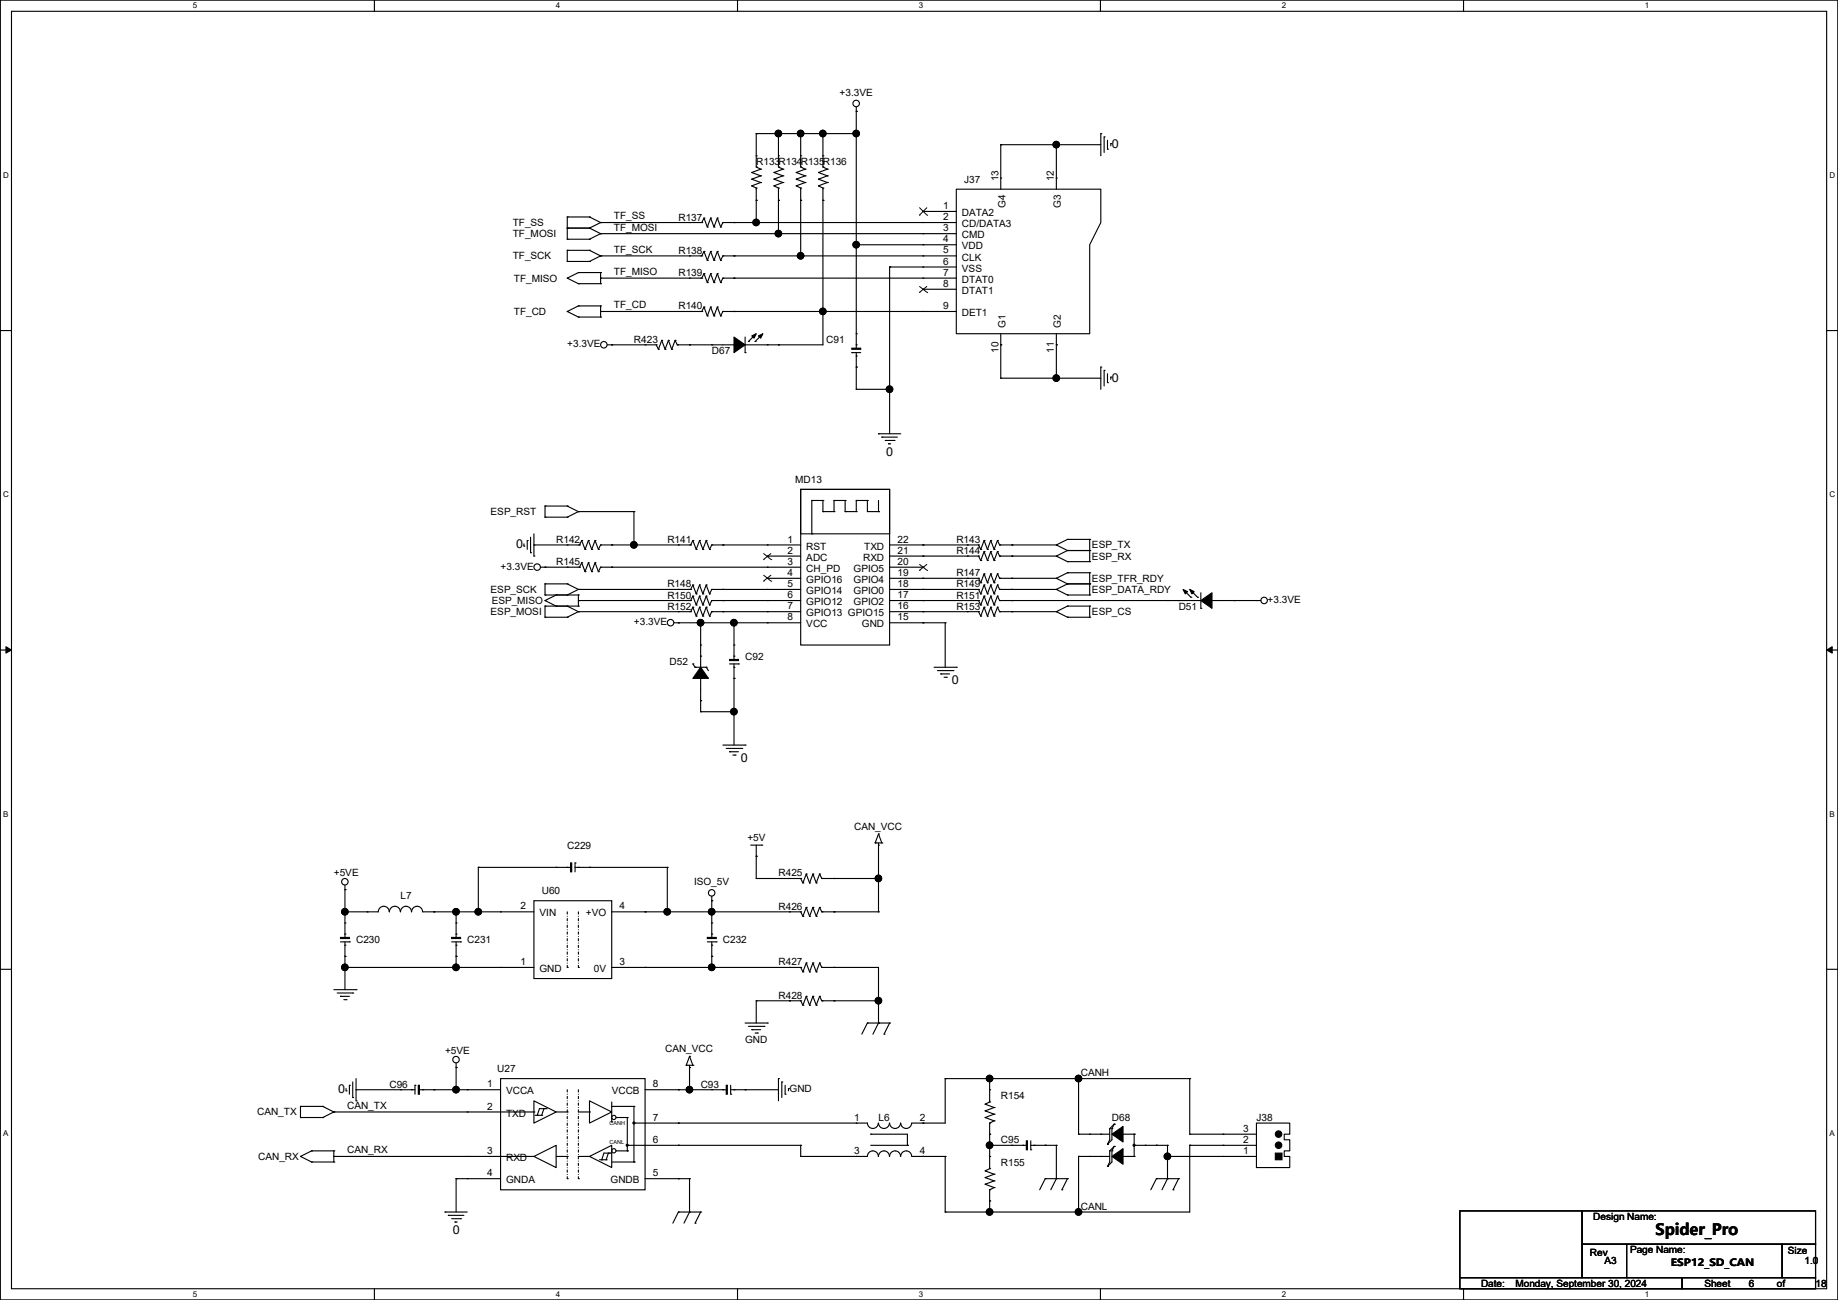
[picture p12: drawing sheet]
<svg xmlns="http://www.w3.org/2000/svg" width="420mm" height="297mm" viewBox="0 0 420 297" stroke-linecap="round" stroke-linejoin="round" font-family="sans-serif">
<path d="M.1 0h419.8v297h-419.8zM2.6 2.6h414.8v291.8h-414.8z" fill="none" stroke="#000" stroke-width=".25"/>
<g fill="#fff">
<path d="M44.1 .3h.9v2h-.9z"/>
<path d="M44.1 294.7h.9v2h-.9z"/>
</g>
<path d="M85.6 0v2.6M85.6 294.4v2.6" fill="none" stroke="#000" stroke-width=".25"/>
<g fill="#fff">
<path d="M127 .3h1v2h-1z"/>
<path d="M127 294.7h1v2h-1z"/>
</g>
<path d="M168.5 0v2.6M168.5 294.4v2.6" fill="none" stroke="#000" stroke-width=".25"/>
<g fill="#fff">
<path d="M210 .3h.9v2h-.9z"/>
<path d="M210 294.7h.9v2h-.9z"/>
</g>
<path d="M251.5 0v2.6M251.5 294.4v2.6" fill="none" stroke="#000" stroke-width=".25"/>
<g fill="#fff">
<path d="M292.9 .3h1v2h-1z"/>
<path d="M292.9 294.7h1v2h-1z"/>
</g>
<path d="M334.4 0v2.6M334.4 294.4v2.6" fill="none" stroke="#000" stroke-width=".25"/>
<g fill="#fff">
<path d="M375.9 .3h1v2h-1z"/>
<path d="M375.9 294.7h1v2h-1z"/>
<path d="M.7 39h1.3v2h-1.3z"/>
<path d="M418 39h1.3v2h-1.3z"/>
<path d="M.7 112h1.3v2h-1.3z"/>
<path d="M418 112h1.3v2h-1.3z"/>
</g>
<path d="M.1 75.5h2.5M417.4 75.5h2.5" fill="none" stroke="#000" stroke-width=".25"/>
<g fill="#fff">
<path d="M.7 185h1.2v1.9h-1.2z"/>
<path d="M418 185h1.2v1.9h-1.2z"/>
</g>
<path d="M.1 148.5h2.5M417.4 148.5h2.5" fill="none" stroke="#000" stroke-width=".25"/>
<path d="M1.4 147.7l1.2 .8-1.2 .7zM417.4 148.5l1.3-.8v1.5z" fill="#000" stroke="#000" stroke-width=".23"/>
<g fill="#fff">
<path d="M.7 257.9h1.2v2h-1.2z"/>
<path d="M418 257.9h1.2v2h-1.2z"/>
</g>
<g fill="none" stroke="#000" stroke-width=".25">
<path d="M171.8 39.4h.1M171.8 39.4l2 .8M172.8 38.1h.1M172.8 35.6h.1M172.8 30.5h.1M172.8 30.5v7.6M172.8 38.1l1 .6M172.8 30.5h22.9M173.8 38.7h.1M173.8 38.7l-2 .7M176.9 39.4h.1M176.9 39.4l2 .8"/>
<path d="M177.9 38.1h.1M177.9 35.6h.1M177.9 30.5h.1M177.9 30.5v7.6M177.9 38.1l1 .6M178.9 38.7h.1M178.9 38.7l-2 .7M181.9 39.4h.1M181.9 39.4l2.1 .8M183 38.1h.1M183 35.6h.1M183 30.5h.1"/>
<path d="M183 38.1l1 .6M183 30.5v7.6M184 38.7h.1M184 38.7l-2.1 .7M187 39.4h.1M187 39.4l2.1 .8M188 38.1h.1M188 35.6h.1M188 30.5h.1M188 38.1l1.1 .6M188 30.5v7.6M189.1 38.7h.1"/>
<path d="M189.1 38.7l-2.1 .7M195.7 25.4h.1M195.7 30.5h.1M195.7 24.4v55.1M228.7 33.1h.1M228.7 33.1v10.1M228.7 33.1h22.8M241.4 33.1h.1M241.4 33.1v10.1M251.5 30.5h.1M251.5 30.5v5.1M252.3 31.3h.1"/>
<path d="M252.3 31.3v3.5M253.1 34.1h.1M253.1 32v2.1M253.8 32.8h.1M253.8 32.8v.5M129.6 59.7h.1M129.6 57.2h.1M129.6 54.7h.1M129.6 52.1h.1M129.6 49.6h.1M129.6 57.2h5.1M129.6 59.7h5.1"/>
<path d="M129.6 49.6v5.1M129.6 57.2v2.5M129.6 52.1h5.1M129.6 54.7h5.1M129.6 49.6h5.1M134.7 57.2h.1M134.7 59.7h.1M134.7 52.1h.1M134.7 54.7h.1M134.7 49.6h.1M134.7 57.2l2.5 1.3M134.7 52.1l2.5 1.3"/>
<path d="M134.7 49.6l2.5 1.2M137.2 58.5h.1M137.2 53.4h.1M137.2 50.8h.1M137.2 58.5l-2.5 1.2M137.2 53.4l-2.5 1.3M137.2 50.8l-2.5 1.3M137.2 50.8h23.2M137.2 53.4h81.3M137.2 58.5h23.2M157.6 50.8h.1M157.6 58.5h.1"/>
<path d="M160.4 50.8h.1M160.4 58.5h.1M160.9 49.8h.1M160.9 57.4h.1M160.9 49.8l-.5 1M160.9 49.8l.7 2.1M160.9 57.4l-.5 1.1M160.9 57.4l.7 2.1M161.6 51.9h.1M161.6 59.5h.1M162.4 49.8h.1M162.4 57.4h.1"/>
<path d="M162.4 49.8l-.8 2.1M162.4 49.8l.8 2.1M162.4 57.4l-.8 2.1M162.4 57.4l.8 2.1M163.2 51.9h.1M163.2 59.5h.1M163.9 49.8h.1M163.9 57.4h.1M163.9 49.8l-.7 2.1M163.9 49.8l.8 2.1M163.9 57.4l-.7 2.1M163.9 57.4l.8 2.1"/>
<path d="M164.7 51.9h.1M164.7 59.5h.1M165.2 50.8h.1M165.2 58.5h.1M165.2 50.8l-.5 1.1M165.2 50.8h53.3M165.2 58.5h53.3M165.2 58.5l-.5 1M167.7 50.8h.1M167.7 58.5h.1M171.8 42.5h.1M171.8 40.9h.1"/>
<path d="M171.8 42.5l1 .5M171.8 40.9l2 .8M172.8 43h.1M172.8 45.8h.1M172.8 50.8h.1M172.8 43v7.8M173.8 41.7h.1M173.8 40.2h.1M173.8 41.7l-2 .8M173.8 40.2l-2 .7M176.9 42.5h.1M176.9 40.9h.1"/>
<path d="M176.9 42.5l1 .5M176.9 40.9l2 .8M177.9 43h.1M177.9 45.8h.1M177.9 53.4h.1M177.9 43v10.4M178.9 41.7h.1M178.9 40.2h.1M178.9 41.7l-2 .8M178.9 40.2l-2 .7M181.9 42.5h.1M181.9 40.9h.1"/>
<path d="M181.9 42.5l1.1 .5M181.9 40.9l2.1 .8M183 43h.1M183 45.8h.1M183 58.5h.1M183 43v15.5M184 41.7h.1M184 40.2h.1M184 41.7l-2.1 .8M184 40.2l-2.1 .7M187 42.5h.1M187 40.9h.1"/>
<path d="M187 42.5l1 .5M187 40.9l2.1 .8M188 43h.1M188 45.8h.1M188 43v35.8h-17.7M189.1 41.7h.1M189.1 40.2h.1M189.1 41.7l-2.1 .8M189.1 40.2l-2.1 .7M195.7 55.9h.1M195.7 55.9h22.8M210.9 48.3h.1"/>
<path d="M210.9 50.8h.1M210.9 53.4h.1M210.9 55.9h.1M210.9 58.5h.1M210.9 48.3h7.6M218.5 43.2h33v7.6l-2.5 5.1v20.3h-30.5zM228.7 40.7h.1M241.4 40.7h.1M129.6 63.5h.1M129.6 71.2h.1M129.6 63.5l2.6 1.3M129.6 71.2l2.6 1.2"/>
<path d="M132.2 62.3h.1M132.2 64.8h.1M132.2 69.9h.1M132.2 72.4h.1M132.2 62.3l-2.6 1.2M132.2 62.3h5M132.2 64.8h5M132.2 69.9l-2.6 1.3M132.2 69.9h5M132.2 72.4h5M137.2 62.3h.1M137.2 64.8h.1"/>
<path d="M137.2 69.9h.1M137.2 72.4h.1M137.2 63.5h.1M137.2 71.2h.1M137.2 62.3v2.5M137.2 69.9v2.5M137.2 63.5h23.2M137.2 71.2h23.2M138.8 78.8h11.1M139.8 78.8h.1M147.4 78.8h.1M149.9 78.8h.1"/>
<path d="M149.9 78.8l.6 1M150.5 79.8h.1M151.2 77.8h.1M151.2 77.8l.8 2M151.2 77.8l-.7 2M152 79.8h.1M152.7 77.8h.1M152.7 77.8l.8 2M152.7 77.8l-.7 2M153.5 79.8h.1M154.3 77.8h.1M154.3 77.8l.5 1"/>
<path d="M154.3 77.8l-.8 2M154.8 78.8h.1M154.8 78.8h12.9M157.6 63.5h.1M157.6 78.8h.1M157.6 71.2h.1M160.4 63.5h.1M160.4 71.2h.1M160.9 62.5h.1M160.9 70.1h.1M160.9 62.5l-.5 1M160.9 62.5l.7 2.1"/>
<path d="M160.9 70.1l-.5 1.1M160.9 70.1l.7 2.1M161.6 64.6h.1M161.6 72.2h.1M162.4 62.5h.1M162.4 70.1h.1M162.4 62.5l-.8 2.1M162.4 62.5l.8 2.1M162.4 70.1l-.8 2.1M162.4 70.1l.8 2.1M162.6 78.8h.1M163.2 64.6h.1"/>
<path d="M163.2 72.2h.1M163.9 62.5h.1M163.9 70.1h.1M163.9 62.5l-.7 2.1M163.9 62.5l.8 2.1M163.9 70.1l-.7 2.1M163.9 70.1l.8 2.1M164.7 64.6h.1M164.7 72.2h.1M165.2 63.5h.1M165.2 71.2h.1M165.2 63.5l-.5 1.1"/>
<path d="M165.2 63.5h53.3M165.2 71.2l-.5 1M165.2 71.2h53.3M167.7 63.5h.1M167.7 71.2h.1M167.7 78.8h.1M170.3 77v3.6M171 78h.1M172.6 78h.1M172.6 76.5l-1.6 1.5M174.1 76.5l-1.5 1.5M175.3 78.8h.1"/>
<path d="M177.9 78.8h.1M188 71.2h.1M195.7 78.8h.1M195.7 76.2h.1M203.3 61h.1M203.3 61h15.2M203.3 61v38.1M210.9 61h.1M210.9 63.5h.1M210.9 66.1h.1M210.9 71.2h.1M210.9 66.1h7.6"/>
<path d="M228.7 78.8h.1M228.7 76.2v10.2M241.4 78.8h.1M241.4 76.2v10.2M170.3 80.6h.1M194.6 80.6h.1M194.6 80.6h2.1M195.7 81.3h.1M195.7 83.9h.1M195.7 88.9h.1M195.7 80.6v8.3M195.7 88.9h7.6"/>
<path d="M200.7 99.1h.1M200.7 99.1h5.1M201.5 99.9h.1M201.5 99.9h3.6M203.3 88.9h.1M228.7 86.4h.1M228.7 86.4h22.8M241.4 86.4h.1M251.5 83.9h.1M251.5 83.9v5M252.3 84.6h.1M252.3 84.6v3.6"/>
<path d="M253.1 87.4h.1M253.1 85.4v2M253.8 86.1h.1M253.8 86.1v.6M124.5 118.2h.1M124.5 115.6h.1M124.5 115.6h5.1M124.5 118.2h5.1M124.5 115.6v2.6M129.6 115.6h.1M129.6 118.2h.1M129.6 115.6l2.6 1.3"/>
<path d="M132.2 116.9h.1M132.2 116.9l-2.6 1.3M132.2 116.9h12.7M144.9 116.9h.1M144.9 116.9v7.6M183 111.8h20.3v35.6h-20.3zM183 111.8h20.3v10.2h-20.3zM185.5 114.3h.1M185.5 114.3h2.5M185.5 114.3v7.7M188 116.9h.1M188 114.3h.1"/>
<path d="M188 114.3v2.6M188 116.9h2.6M190.6 114.3h.1M190.6 116.9h.1M190.6 114.3h2.5M190.6 114.3v2.6M193.1 116.9h.1M193.1 114.3h.1M193.1 116.9h2.6M193.1 114.3v2.6M195.7 114.3h.1M195.7 116.9h.1"/>
<path d="M195.7 114.3v2.6M195.7 114.3h2.5M198.2 114.3h.1M198.2 114.3v2.6h2.5M200.7 116.9h.1M200.7 114.3v2.6M202.3 100.6h2M203 101.4h.1M203 101.4h.5M204.3 100.6h.1M119.7 124.8h.1M119.7 124.2v.6"/>
<path d="M120.5 123.5h.1M120.5 123.5v2M121.2 126.3h.1M121.2 122.7v3.6M122 127h.1M122 124.5h.1M122 122v5M122 124.5h10.4M123.5 129.6h8.9M124.5 135.9h.1M124.5 133.4h.1M124.5 138.5h.1"/>
<path d="M124.5 137.2h.1M124.5 129.6h.1M124.5 133.4v2.5M124.5 138.5v2.5M124.5 133.4h5.1M124.5 135.9h7.7M124.5 138.5h7.7M124.5 137.2l2.6 1.3M127.1 135.9h.1M127.1 138.5h.1M127.1 135.9l-2.6 1.3M129.6 133.4h.1"/>
<path d="M129.6 135.9h.1M129.6 138.5h.1M129.6 124.5h.1M129.6 129.6h.1M129.6 133.4l2.6 1.3M129.6 138.5l2.6 1.2M132.2 134.7h.1M132.2 139.7h.1M132.2 135.9h.1M132.2 138.5h.1M132.2 137.2h.1M132.2 134.7l-2.6 1.2"/>
<path d="M132.2 139.7l-2.6 1.3M132.2 135.9v2.6M132.2 137.2h25.6M132.2 134.7h25.6M132.2 139.7h25.6M132.4 124.5h.1M132.4 129.6h.1M132.9 123.5h.1M132.9 128.6h.1M132.9 123.5l-.5 1M132.9 123.5l.8 2M132.9 128.6l-.5 1"/>
<path d="M132.9 128.6l.8 2M133.7 125.5h.1M133.7 130.6h.1M134.5 123.5h.1M134.5 128.6h.1M134.5 123.5l-.8 2M134.5 123.5l.7 2M134.5 128.6l-.8 2M134.5 128.6l.7 2M135.2 125.5h.1M135.2 130.6h.1M136 123.5h.1"/>
<path d="M136 128.6h.1M136 123.5l-.8 2M136 123.5l.7 2M136 128.6l-.8 2M136 128.6l.7 2M136.7 125.5h.1M136.7 130.6h.1M137.2 124.5h.1M137.2 129.6h.1M137.2 129.6h45.8M137.2 124.5h20.6M137.2 124.5l-.5 1"/>
<path d="M137.2 129.6l-.5 1M139.8 124.5h.1M139.8 129.6h.1M144.9 124.5h.1M155 139.7h.1M155 134.7h.1M155 124.5h.1M155 137.2h.1M157.8 139.7h.1M157.8 134.7h.1M157.8 124.5h.1M157.8 137.2h.1"/>
<path d="M158.3 138.7h.1M158.3 133.6h.1M158.3 123.5h.1M158.3 136.2h.1M158.3 138.7l-.5 1M158.3 138.7l.8 2.1M158.3 133.6l-.5 1.1M158.3 133.6l.8 2.1M158.3 123.5l-.5 1M158.3 123.5l.8 2M158.3 136.2l-.5 1M158.3 136.2l.8 2"/>
<path d="M159.1 135.7h.1M159.1 125.5h.1M159.1 138.2h.1M159.9 138.7h.1M159.9 133.6h.1M159.9 123.5h.1M159.9 136.2h.1M159.9 138.7l-.8 2.1M159.9 138.7l.7 2.1M159.9 133.6l-.8 2.1M159.9 133.6l.7 2.1M159.9 123.5l-.8 2"/>
<path d="M159.9 123.5l.7 2M159.9 136.2l-.8 2M159.9 136.2l.7 2M160.6 135.7h.1M160.6 125.5h.1M160.6 138.2h.1M161.4 138.7h.1M161.4 133.6h.1M161.4 123.5h.1M161.4 136.2h.1M161.4 138.7l-.8 2.1M161.4 138.7l.7 2.1"/>
<path d="M161.4 133.6l-.8 2.1M161.4 133.6l.7 2.1M161.4 123.5l-.8 2M161.4 123.5l.7 2M161.4 136.2l-.8 2M161.4 136.2l.7 2M162.1 135.7h.1M162.1 125.5h.1M162.1 138.2h.1M162.6 139.7h.1M162.6 134.7h.1M162.6 124.5h.1"/>
<path d="M162.6 137.2h.1M162.6 137.2h20.4M162.6 134.7h20.4M162.6 124.5h20.4M162.6 139.7l-.5 1.1M162.6 139.7h20.4M162.6 134.7l-.5 1M162.6 124.5l-.5 1M162.6 137.2l-.5 1M165.2 139.7h.1M165.2 134.7h.1M165.2 124.5h.1"/>
<path d="M165.2 137.2h.1M175.3 124.5h.1M175.3 127h.1M175.3 129.6h.1M175.3 132.1h.1M175.3 134.7h.1M175.3 137.2h.1M175.3 139.7h.1M175.3 127h7.7M175.3 132.1h7.7M185.5 122h.1M203.3 129.6h7.6"/>
<path d="M203.3 137.2h20.3M203.3 134.7h20.3M203.3 127h20.3M203.3 124.5h20.3M203.3 139.7h20.3M203.3 132.1h20.3M210.9 139.7h.1M210.9 137.2h.1M210.9 134.7h.1M210.9 132.1h.1M210.9 129.6h.1M210.9 127h.1"/>
<path d="M210.9 124.5h.1M221.1 134.7h.1M221.1 127h.1M221.1 124.5h.1M221.1 132.1h.1M221.1 137.2h.1M221.1 139.7h.1M223.6 134.7h.1M223.6 127h.1M223.6 124.5h.1M223.6 132.1h.1M223.6 137.2h.1"/>
<path d="M223.6 139.7h.1M223.6 134.7l.5 1M223.6 127l.5 1.1M223.6 124.5l.5 1M223.6 132.1l.5 1M223.6 137.2l.5 1M223.6 139.7l.5 1.1M224.1 135.7h.1M224.1 128.1h.1M224.1 125.5h.1M224.1 133.1h.1M224.1 138.2h.1"/>
<path d="M224.9 133.6h.1M224.9 126h.1M224.9 123.5h.1M224.9 131.1h.1M224.9 136.2h.1M224.9 138.7h.1M224.9 133.6l.7 2.1M224.9 133.6l-.8 2.1M224.9 126l.7 2.1M224.9 126l-.8 2.1M224.9 123.5l.7 2M224.9 123.5l-.8 2"/>
<path d="M224.9 131.1l.7 2M224.9 131.1l-.8 2M224.9 136.2l.7 2M224.9 136.2l-.8 2M224.9 138.7l.7 2.1M224.9 138.7l-.8 2.1M225.6 135.7h.1M225.6 128.1h.1M225.6 125.5h.1M225.6 133.1h.1M225.6 138.2h.1M226.4 133.6h.1"/>
<path d="M226.4 126h.1M226.4 123.5h.1M226.4 131.1h.1M226.4 136.2h.1M226.4 138.7h.1M226.4 133.6l.8 2.1M226.4 133.6l-.8 2.1M226.4 126l.8 2.1M226.4 126l-.8 2.1M226.4 123.5l.8 2M226.4 123.5l-.8 2M226.4 131.1l.8 2"/>
<path d="M226.4 131.1l-.8 2M226.4 136.2l.8 2M226.4 136.2l-.8 2M226.4 138.7l.8 2.1M226.4 138.7l-.8 2.1M227.2 135.7h.1M227.2 128.1h.1M227.2 125.5h.1M227.2 133.1h.1M227.2 138.2h.1M227.9 133.6h.1M227.9 126h.1"/>
<path d="M227.9 123.5h.1M227.9 131.1h.1M227.9 136.2h.1M227.9 138.7h.1M227.9 133.6l.5 1.1M227.9 133.6l-.7 2.1M227.9 126l.5 1M227.9 126l-.7 2.1M227.9 123.5l.5 1M227.9 123.5l-.7 2M227.9 131.1l.5 1M227.9 131.1l-.7 2"/>
<path d="M227.9 136.2l.5 1M227.9 136.2l-.7 2M227.9 138.7l.5 1M227.9 138.7l-.7 2.1M228.4 134.7h.1M228.4 127h.1M228.4 124.5h.1M228.4 132.1h.1M228.4 137.2h.1M228.4 139.7h.1M228.4 137.2h46M228.4 134.7h13"/>
<path d="M228.4 127h13M228.4 124.5h13M228.4 139.7h13M228.4 132.1h13M231.2 134.7h.1M231.2 127h.1M231.2 124.5h.1M231.2 132.1h.1M231.2 137.2h.1M231.2 139.7h.1M241.4 124.5h.1M241.4 127h.1"/>
<path d="M241.4 132.1h.1M241.4 134.7h.1M241.4 139.7h.1M241.4 124.5l2.5 1.3M241.4 127l2.5 1.3M241.4 132.1l2.5 1.3M241.4 134.7l2.5 1.2M241.4 139.7l2.5 1.3M243.9 123.2h.1M243.9 125.8h.1M243.9 128.3h.1M243.9 130.9h.1"/>
<path d="M243.9 133.4h.1M243.9 135.9h.1M243.9 138.5h.1M243.9 133.4h5.1M243.9 135.9h5.1M243.9 138.5h5.1M243.9 123.2l-2.5 1.3M243.9 123.2h5.1M243.9 125.8h5.1M243.9 125.8l-2.5 1.2M243.9 128.3h5.1M243.9 130.9l-2.5 1.2"/>
<path d="M243.9 130.9h5.1M243.9 133.4l-2.5 1.3M243.9 138.5l-2.5 1.2M249 123.2h.1M249 125.8h.1M249 128.3h.1M249 130.9h.1M249 133.4h.1M249 135.9h.1M249 138.5h.1M249 123.2v5.1M249 130.9v5"/>
<path d="M249 138.5v2.5M266.8 137.2h.1M269.3 137.2h.1M270.6 134.9l1.5 1.5M272.1 136.4h.1M272.1 134.9l1.5 1.5M273.6 136.4h.1M274.4 139h.1M274.4 135.4v3.6M276.9 137.2h.1M276.9 137.2h11.2M282 137.2h.1"/>
<path d="M287.1 137.2h.1M124.5 141h.1M124.5 141h5.1M129.6 141h.1M154 142.3h29M155 142.3h.1M158.3 151.7h.1M158.3 151.7l.5 .7M158.8 152.4h.1M158.8 152.4h2.6M159.1 140.8h.1M160.1 155h.1"/>
<path d="M160.1 149.9h.1M160.1 147.4h.1M160.1 142.3h.1M160.1 142.3v10.1M160.1 155v7.6M160.6 140.8h.1M161.4 152.4h.1M161.4 152.4l.5 .8M162.1 140.8h.1M166.7 151.7h2M167.7 152.4h.1M167.7 149.9h.1"/>
<path d="M167.7 147.4h.1M167.7 155h.1M167.7 142.3h.1M167.7 142.3v8.4M167.7 151.7v18.5M168.7 151.7h.1M175.3 142.3h.1M203.3 142.3h12.7M210.9 142.3h.1M213.4 152.4h5.1M214.2 153.2h3.6M215 154h.1"/>
<path d="M215 154h2M215.7 154.7h.5M216 142.3h.1M216 142.3v10.1M216.2 154.7h.1M217.8 153.2h.1M218.5 152.4h.1M224.1 140.8h.1M225.6 140.8h.1M227.2 140.8h.1M243.9 141h.1M243.9 141h5.1"/>
<path d="M249 141h.1M160.1 160.1h.1M160.1 162.6h.1M160.1 162.6h7.6M165.2 170.2h5.1M165.9 171h3.6M166.7 171.7h.1M166.7 171.7h2M167.5 172.5h.5M167.7 162.6h.1M168 172.5h.1M169.5 171h.1"/>
<path d="M170.3 170.2h.1M109.3 198.2h.1M109.3 198.2h21.1M109.3 198.2v10.1M127.1 198.2h.1M129.6 198.2h.1M131.4 197.1h.1M131.4 198.2h21.1M131.4 197.1v2.1M132.2 198.2h.1M134.7 198.2h.1M152.5 198.2h.1"/>
<path d="M152.5 198.2v10.1M171.5 193.1h2.6M172.8 195.6h.1M172.8 193.1v7.6M174.1 193.1h.1M184.2 199.7h.1M184.2 199.7l.8 2M184.2 199.7l-.7 2M185.8 199.7h.1M185.8 199.7l.7 2M185.8 199.7l-.8 2M187.3 199.7h.1"/>
<path d="M187.3 199.7l.5 1M187.3 199.7l-.8 2M200 192.6h.1M200 192.6h1.5M200.7 193.1h.1M200.7 190.5h.1M200.7 192.6v15.7M200.7 190.5l-.7 2.1M200.7 190.5l.8 2.1M201.5 192.6h.1M77.8 215.2h2M78.8 203.2h.1"/>
<path d="M78.8 208.3h7.6a1.25 1.25 0 0 1 1.3-1.2 1.25 1.25 0 0 1 1.2 1.2M78.8 215.9h.1M78.8 213.4h.1M78.8 210.9h.1M78.8 218.5h.1M78.8 208.3h.1M78.8 202.2v12M78.8 215.2v10.9M79.8 215.2h.1M83.9 208.3h.1M89 208.3a1.25 1.25 0 0 1 1.2-1.2 1.25 1.25 0 0 1 1.3 1.2M91.5 208.3a1.25 1.25 0 0 1 1.3-1.2 1.25 1.25 0 0 1 1.2 1.2"/>
<path d="M94.1 208.3a1.25 1.25 0 0 1 1.2-1.2 1.25 1.25 0 0 1 1.3 1.2M96.6 208.3h25.4M99.1 208.3h.1M103.2 215.2h2M104.2 215.9h.1M104.2 213.4h.1M104.2 210.9h.1M104.2 218.5h.1M104.2 208.3h.1M104.2 208.3v5.9M104.2 215.2v5.8M105.2 215.2h.1"/>
<path d="M109.3 208.3h.1M114.4 208.3h.1M122 205.8h17.8v17.8h-17.8zM139.8 208.3h43.2M147.4 208.3h.1M152.5 208.3h.1M161.6 215.2h2.1M162.6 205.8h.1M162.6 215.9h.1M162.6 213.4h.1M162.6 210.9h.1M162.6 218.5h.1"/>
<path d="M162.6 208.3h.1M162.6 204.8v9.4M162.6 215.2v5.8M163.7 215.2h.1M172.8 200.7h.1M172.8 200.7h10.2M180.4 208.3h.1M180.4 200.7h.1M183 208.3h.1M183 200.7h.1M183 208.3l.5 1M183 200.7l.5 1"/>
<path d="M183.5 209.3h.1M183.5 201.7h.1M184.2 207.3h.1M184.2 207.3l.8 2M184.2 207.3l-.7 2M185 209.3h.1M185 201.7h.1M185.8 207.3h.1M185.8 207.3l.7 2M185.8 207.3l-.8 2M186.5 209.3h.1M186.5 201.7h.1"/>
<path d="M187.3 207.3h.1M187.3 207.3l.5 1M187.3 207.3l-.8 2M187.8 208.3h.1M187.8 200.7h.1M187.8 208.3h12.9M187.8 200.7h12.9M190.6 208.3h.1M190.6 200.7h.1M200.7 200.7h.1M200.7 208.3h.1M.1 221.4h2.5"/>
<path d="M76.3 226.1h5.1M77 226.9h3.6M77.8 227.6h.1M77.8 227.6h2M78.6 228.4h.5M78.8 221h.1M78.8 221h43.2M79.1 228.4h.1M80.6 226.9h.1M81.4 226.1h.1M104.2 221h.1M114.4 221h.1"/>
<path d="M139.8 221h43.2M147.4 221h.1M162.6 221h.1M170.3 233.7h5M171 234.5h3.6M171.8 235.2h.1M171.8 235.2h2M172.6 236h.5M172.8 228.6h.1M172.8 228.6v5.1M172.8 228.6h10.2M173.1 236h.1"/>
<path d="M174.6 234.5h.1M175.3 233.7h.1M180.4 228.6h.1M180.4 221h.1M183 228.6h.1M183 221h.1M183 228.6l.5 1.1M183 221l.5 1M183.5 229.7h.1M183.5 222h.1M184.2 227.6h.1M184.2 220h.1"/>
<path d="M184.2 227.6l.8 2.1M184.2 227.6l-.7 2.1M184.2 220l.8 2M184.2 220l-.7 2M185 229.7h.1M185 222h.1M185.8 227.6h.1M185.8 220h.1M185.8 227.6l.7 2.1M185.8 227.6l-.8 2.1M185.8 220l.7 2M185.8 220l-.8 2"/>
<path d="M186.5 229.7h.1M186.5 222h.1M187.3 227.6h.1M187.3 220h.1M187.3 227.6l.5 1M187.3 227.6l-.8 2.1M187.3 220l.5 1M187.3 220l-.8 2M187.8 228.6h.1M187.8 221h.1M187.8 221h12.9v12.7M187.8 228.6h12.9"/>
<path d="M190.6 228.6h.1M190.6 221h.1M198.2 233.7h.1M198.2 233.7h5.1M198.2 233.7l-1.3 2.6M200.7 233.7h.1M200.7 228.6h.1M200.7 233.7l-1.2 2.6M202 236.3h.1M203.3 233.7h.1M203.3 233.7l-1.3 2.6M417.4 221.4h2.5"/>
<path d="M68.7 255.3h.1M68.7 252.8h.1M68.7 252.8h5M68.7 255.3h5M68.7 252.8v2.5M73.7 252.8h.1M73.7 255.3h.1M73.7 252.8l2.6 1.2M76.3 254h.1M76.3 254l-2.6 1.3M76.3 254h45.7M79.1 249.2h.1"/>
<path d="M79.1 248.7v.5M79.8 247.9h.1M79.8 247.9v2.1M80.6 250.7h.1M80.6 247.2v3.5M81.4 251.5h.1M81.4 249h.1M81.4 246.4v5.1M81.4 249h13.4M91.5 249h.1M94.1 249h.1M94.8 247.9h.1"/>
<path d="M94.8 247.9v2.1M95.8 249h18.6M96.6 249h.1M99.1 249h.1M104.2 243.9h.1M104.2 249h.1M104.2 242.9v6.1M106.8 249h.1M106.8 254h.1M114.4 246.4h33v25.4h-33zM122 251.5l5.1 2.5-5.1 2.6zM122 254h.1"/>
<path d="M122.3 254.8h1.5M122.8 254.8h.1M123.8 254.8h.1M124.3 253.3h.1M124.3 253.3l-.5 1.5M124.8 253.3h.1M124.8 253.3h-1.5l-.5 1.5M127.1 254h2.5M129.6 254h.1M132.2 254h2.5M134.7 251.5l5.1 2.5-5.1 2.6zM134.7 254h.1"/>
<path d="M139.8 256.3h.1M139.8 252.8h5.1M139.8 251.8v4.5M140.8 255.3h2.5M143.3 255.3h.1M143.3 255.3v7.6M144.9 256.6h53.3a1.25 1.25 0 0 0 1.3 1.2 1.25 1.25 0 0 0 1.2-1.2M144.9 252.8h.1M144.9 256.6h.1M144.9 252.8v12.7M147.4 249h18.5M155 256.6h.1"/>
<path d="M155 249h.1M156.8 243.4h.1M156.8 243.4h1.5M157.6 243.9h.1M157.6 241.3h.1M157.6 249h.1M157.6 243.4v5.6M157.6 241.3l-.8 2.1M157.6 241.3l.7 2.1M158.3 243.4h.1M162.6 249h.1M165.2 249h.1"/>
<path d="M167 250h.1M167 249h10.9M167 247.9v2.1M167.7 249h.1M170.3 249h.1M177.9 246.4h.1M177.9 246.4v5.1M178.6 247.2h.1M178.6 247.2v3.5M179.4 250h.1M179.4 247.9v2.1M180.2 248.7h.1"/>
<path d="M180.2 248.7v.5M195.7 256.6h.1M199 259.1h.1M199 259.1h8.3v2.6M200.7 256.6a1.27 1.27 0 0 0 1.3 1.2 1.27 1.27 0 0 0 1.3-1.2 1.25 1.25 0 0 0 1.2 1.2 1.25 1.25 0 0 0 1.3-1.2M210.9 256.6h.1M216 246.4v10.2h-7.7a1.25 1.25 0 0 1-1.2 1.2 1.25 1.25 0 0 1-1.3-1.2M216 246.4h.1M216 246.4h55.9M225.1 252.3h.1M225.1 253.8h.1M225.1 255.3h.1"/>
<path d="M225.1 252.3l2.1 .7M225.1 253.8l2.1 .8M225.1 255.3l2.1 .8M226.1 256.6h.1M226.1 251.8h.1M226.1 259.1h.1M226.1 249h.1M226.1 246.4h.1M226.1 246.4v5.4M226.1 256.6v10.4M226.1 251.8l-1 .5M227.2 253h.1"/>
<path d="M227.2 254.6h.1M227.2 256.1h.1M227.2 253l-2.1 .8M227.2 254.6l-2.1 .7M227.2 256.1l-1.1 .5M246.5 259.1h.1M246.5 246.4h.1M246.5 259.1h7.1M246.5 246.4v12.7M249 259.1h.1M251.5 259.1h.1M253.6 257.9h.1"/>
<path d="M253.6 257.9v2.5l-.5 1M254.1 257.9h.1M254.1 257.9v2.5l-1 1M254.6 256.8h.1M254.6 256.8l-1 1.1M254.6 256.8l-.5 1.1M256.6 259.1h2.6M259.2 259.1h.1M259.2 259.1v5.1M271.9 259.1h.1M271.9 246.4h.1M271.9 259.1h15.2"/>
<path d="M271.9 246.4v12.7M279.5 259.1h.1M287.1 256.6h7.6v2.5h-1.2v1.3h1.2v2.5h-1.2v1.3h1.2v2.5h-7.6zM68.7 264.2h.1M68.7 264.2l2.5 1.3M71.2 262.9h.1M71.2 265.5h.1M71.2 262.9l-2.5 1.3M71.2 262.9h5.1M71.2 265.5h5.1M76.3 262.9h.1M76.3 265.5h.1"/>
<path d="M76.3 264.2h.1M76.3 262.9v2.6M76.3 264.2h45.7M101.7 276.9h.1M101.7 276.9h5.1M102.4 277.7h.1M102.4 277.7h3.6M103.2 278.4h2M104 279.2h.1M104 279.2h.5M104.2 269.3h.1M104.2 269.3v7.6"/>
<path d="M104.2 269.3h10.2M105.2 278.4h.1M106.8 264.2h.1M106.8 269.3h.1M114.4 264.2h.1M122 264.2l5.1-2.5v5zM127.1 264.2h2.5M129.6 264.2h.1M132.2 264.2h2.5M134.7 264.2l5.1-2.5v5zM134.7 264.2h.1M137 265h1.5"/>
<path d="M137.5 265h.1M138.5 265h.1M139 263.4h.1M139 263.4l-.5 1.6M139.5 263.4h.1M139.5 263.4h-1.5l-.5 1.6M139.8 265.5h5.1M140.8 262.9h2.5M143.3 262.9h.1M143.3 261.7h.1M143.3 261.7h39.7M144.9 265.5h.1"/>
<path d="M147.4 269.3h10.2M155 276.9h.1M155 269.3h.1M155 261.7h.1M155 276.9h5.1M155 276.9l-1.2 2.5M157.6 276.9h.1M157.6 269.3h.1M157.6 269.3v7.6M157.6 276.9l-1.3 2.5M158.8 279.4h.1M160.1 276.9h.1"/>
<path d="M160.1 276.9l-1.3 2.5M183 264.2h15.2a1.25 1.25 0 0 1 1.3-1.3 1.25 1.25 0 0 1 1.2 1.3M183 261.7h.1M183 264.2h.1M183 261.7v2.5M195.7 264.2h.1M199 261.7h8.3M200.7 264.2a1.25 1.25 0 0 1 1.3-1.3 1.25 1.25 0 0 1 1.2 1.3 1.27 1.27 0 0 1 1.3-1.3 1.27 1.27 0 0 1 1.3 1.3M205.8 264.2a1.25 1.25 0 0 1 1.3-1.3 1.25 1.25 0 0 1 1.2 1.3h7.7M207.3 261.7h.1M210.9 264.2h.1M216 276.9h.1"/>
<path d="M216 264.2h.1M216 264.2v12.7M225.1 267.5h.1M225.1 269h.1M225.1 270.6h.1M225.1 267.5l2.1 .8M225.1 269l2.1 .8M225.1 270.6l2.1 .7M226.1 271.8h.1M226.1 267h.1M226.1 274.4h.1M226.1 264.2h.1"/>
<path d="M226.1 276.9h.1M226.1 261.7h.1M226.1 261.7h8.4M226.1 267l-1 .5M226.1 271.8v5.1M227.2 268.3h.1M227.2 269.8h.1M227.2 271.3h.1M227.2 268.3l-2.1 .7M227.2 269.8l-2.1 .8M227.2 271.3l-1.1 .5M231.2 261.7h.1"/>
<path d="M233.8 261.7h.1M235.5 262.7h.1M235.5 261.7h5.9M235.5 260.6v2.1M236.3 261.7h.1M238.8 269.3h.1M238.8 261.7h.1M238.8 269.3h5.1M238.8 269.3l-1.2 2.5M241.4 269.3h.1M241.4 261.7h.1M241.4 269.3l-1.3 2.5"/>
<path d="M241.4 261.7v7.6M242.7 271.8h.1M243.9 269.3h.1M243.9 269.3l-1.2 2.5M246.5 264.2h.1M246.5 276.9h.1M246.5 264.2h7.1M246.5 264.2v12.7M249 264.2h.1M251.5 264.2h.1M253.1 266.5h.1M253.1 261.4h.1"/>
<path d="M253.6 262.9h.1M253.6 262.9v2.6l-.5 1M254.1 262.9h.1M254.1 262.9v2.6l-1 1M254.6 261.9h.1M254.6 261.9l-.5 1M254.6 261.9l-1 1M256.6 264.2h2.6M259.2 264.2h.1M259.2 261.7h7.6M261.7 261.7h.1M264.2 269.3h.1"/>
<path d="M264.2 261.7h.1M264.2 269.3l-1.2 2.5M264.2 269.3h5.1M266.8 269.3h.1M266.8 261.7h.1M266.8 264.2h.1M266.8 269.3l-1.3 2.5M266.8 264.2h20.3M266.8 261.7v7.6M268.1 271.8h.1M269.3 269.3h.1M269.3 269.3l-1.2 2.5"/>
<path d="M271.9 261.7h.1M271.9 261.7v15.2h-55.9M271.9 261.7h15.2M279.5 264.2h.1M279.5 261.7h.1M333.6 276.6h27.9v15.3h-27.9zM361.5 276.6h53.4v7.7h-53.4zM333.6 291.9h50.8v2.5h-50.8zM361.5 284.3h10.2v7.6h-10.2zM371.7 284.3h35.5v7.6h-35.5zM384.4 291.9h30.5v2.5h-30.5zM407.2 284.3h7.7v7.6h-7.7z"/>
<circle cx="195.6" cy="23.6" r=".74"/>
<circle cx="138" cy="78.8" r=".74"/>
<circle cx="122.7" cy="129.6" r=".74"/>
<circle cx="288.9" cy="137.2" r=".74"/>
<circle cx="153.2" cy="142.3" r=".74"/>
<circle cx="78.8" cy="201.4" r=".74"/>
<circle cx="162.6" cy="204" r=".74"/>
<circle cx="104.2" cy="242.1" r=".74"/>
<circle cx="140.3" cy="255.3" r=".49"/>
<circle cx="140.3" cy="262.9" r=".49"/>
</g>
<g fill="#000" stroke="#000" stroke-width=".25">
<path d="M167.7 77l2.6 1.8-2.6 1.8z" fill-rule="evenodd"/>
<path d="M171.8 76.8l1-.6-.5 1.1z" fill-rule="evenodd"/>
<path d="M173.3 76.8l1-.6-.5 1.1z" fill-rule="evenodd"/>
<path d="M194.6 79.5h2.1v.3h-2.1z" fill-rule="evenodd"/>
<path d="M270.3 134.7l1.1 .5-.6 .5z" fill-rule="evenodd"/>
<path d="M271.9 134.7l1 .5-.5 .5z" fill-rule="evenodd"/>
<path d="M274.4 137.2l2.5-1.8v3.6z" fill-rule="evenodd"/>
<path d="M160.1 152.4l1.8 2.6h-3.6z" fill-rule="evenodd"/>
<path d="M166.7 150.7h2v.2h-2z" fill-rule="evenodd"/>
<path d="M130.4 197.1h.2v2.1h-.2z" fill-rule="evenodd"/>
<path d="M77.8 214.2h2v.2h-2z" fill-rule="evenodd"/>
<path d="M103.2 214.2h2v.2h-2z" fill-rule="evenodd"/>
<path d="M161.6 214.2h2.1v.2h-2.1z" fill-rule="evenodd"/>
<path d="M95.6 247.9h.2v2.1h-.2z" fill-rule="evenodd"/>
<path d="M165.9 247.9h.3v2.1h-.3z" fill-rule="evenodd"/>
<path d="M254.1 259.1l2.5-1.8v3.6z" fill-rule="evenodd"/>
<path d="M234.5 260.6h.3v2.1h-.3z" fill-rule="evenodd"/>
<path d="M254.1 264.2l2.5-1.8v3.6z" fill-rule="evenodd"/>
<path d="M291.4 263.4h1.5v1.6h-1.5z" fill-rule="evenodd"/>
<circle cx="177.9" cy="30.5" r=".74"/>
<circle cx="182.9" cy="30.5" r=".74"/>
<circle cx="188" cy="30.5" r=".74"/>
<circle cx="195.6" cy="30.5" r=".74"/>
<circle cx="241.4" cy="33" r=".74"/>
<circle cx="172.8" cy="50.8" r=".74"/>
<circle cx="177.9" cy="53.4" r=".74"/>
<circle cx="182.9" cy="58.4" r=".74"/>
<circle cx="195.6" cy="55.9" r=".74"/>
<circle cx="188" cy="71.1" r=".74"/>
<circle cx="203.3" cy="88.9" r=".74"/>
<circle cx="241.4" cy="86.4" r=".74"/>
<circle cx="144.8" cy="124.5" r=".74"/>
<circle cx="160.1" cy="142.3" r=".74"/>
<circle cx="167.7" cy="142.3" r=".74"/>
<circle cx="167.7" cy="162.6" r=".74"/>
<circle cx="78.8" cy="208.3" r=".74"/>
<circle cx="104.2" cy="208.3" r=".74"/>
<circle cx="109.3" cy="208.3" r=".74"/>
<circle cx="152.5" cy="208.3" r=".74"/>
<circle cx="162.6" cy="208.3" r=".74"/>
<circle cx="200.7" cy="200.7" r=".74"/>
<circle cx="78.8" cy="221" r=".74"/>
<circle cx="104.2" cy="221" r=".74"/>
<circle cx="162.6" cy="221" r=".74"/>
<circle cx="200.7" cy="228.6" r=".74"/>
<circle cx="104.2" cy="248.9" r=".74"/>
<circle cx="144.8" cy="256.6" r=".23"/>
<circle cx="157.5" cy="248.9" r=".74"/>
<circle cx="226.1" cy="246.4" r=".74"/>
<circle cx="246.4" cy="246.4" r=".74"/>
<circle cx="292.2" cy="259.1" r=".74"/>
<circle cx="143.3" cy="261.6" r=".23"/>
<circle cx="226.1" cy="261.6" r=".74"/>
<circle cx="226.1" cy="276.9" r=".74"/>
<circle cx="246.4" cy="276.9" r=".74"/>
<circle cx="259.1" cy="261.6" r=".23"/>
<circle cx="266.8" cy="264.2" r=".74"/>
<circle cx="292.2" cy="261.6" r=".74"/>
</g>
<path d="M129.6 208.3v12.7M132.2 208.3v12.7M129.6 221h.1M132.2 221h.1M129.6 249v20.3M132.2 249v20.3M129.6 269.3h.1M132.2 269.3h.1" fill="none" stroke="#000" stroke-width=".25" stroke-dasharray=".5 .5 0 .5"/>
<g fill="none" stroke="#000" stroke-width=".23">
<path d="M210.1 49.2h.1M210.1 47.4l1.7 1.8M211.8 49.2h.1M211.8 47.4l-1.7 1.8M210.1 66.8h.1M210.1 65.4l1.7 1.4M211.8 66.8h.1M211.8 65.4l-1.7 1.4M174.4 127.8h.1M174.4 132.8h.1M174.4 126.4l1.8 1.4M174.4 131.4l1.8 1.4"/>
<path d="M176.2 127.8h.1M176.2 132.8h.1M176.2 126.4l-1.8 1.4M176.2 131.4l-1.8 1.4M210.1 130.3h.1M210.1 128.9l1.7 1.4M211.8 130.3h.1M211.8 128.9l-1.7 1.4"/>
</g>
<text font-size="3.6" x="378.3" y="282.2">Spider_Pro</text>
<g font-size="2.8">
<text x="254.1" y="33.8">0</text>
<text x="254.1" y="87.2">0</text>
<text x="202.5" y="104.2">0</text>
<text x="117.9" y="125.3">0</text>
<text x="217.5" y="156.3">0</text>
<text x="169.3" y="174">0</text>
<text x="77.3" y="249.7">0</text>
<text x="103.5" y="282">0</text>
</g>
<g font-size="2.3">
<text x="191.9" y="21.9">+3.3VE</text>
<text x="172.8" y="37.7">R133</text>
<text x="177.9" y="37.7">R134</text>
<text x="183" y="37.7">R135</text>
<text x="188.1" y="37.7">R136</text>
<text x="220.3" y="41.7">J37</text>
<text x="228.1" y="41.4" transform="rotate(-90 228.1 41.4)">13</text>
<text x="240.8" y="41.4" transform="rotate(-90 240.8 41.4)">12</text>
<text x="215.5" y="47.8">1</text>
<text x="229.7" y="47.5" transform="rotate(-90 229.7 47.5)">G4</text>
<text x="242.4" y="47.5" transform="rotate(-90 242.4 47.5)">G3</text>
<text x="117.2" y="51.6">TF_SS</text>
<text x="140.3" y="52.7">TF_MOSI</text>
<text x="140.3" y="50.1">TF_SS</text>
<text x="155" y="50.4">R137</text>
<text x="215.5" y="50.3">2</text>
<text x="215.5" y="52.8">3</text>
<text x="219.8" y="49.4">DATA2</text>
<text x="219.8" y="51.9">CD/DATA3</text>
<text x="117.2" y="59.3">TF_SCK</text>
<text x="117.2" y="54.2">TF_MOSI</text>
<text x="140.3" y="57.7">TF_SCK</text>
<text x="155" y="58">R138</text>
<text x="215.5" y="55.4">4</text>
<text x="215.5" y="57.9">5</text>
<text x="219.8" y="54.4">CMD</text>
<text x="219.8" y="57">VDD</text>
<text x="219.8" y="59.5">CLK</text>
<text x="117.4" y="64.3">TF_MISO</text>
<text x="140.3" y="62.8">TF_MISO</text>
<text x="155" y="63.1">R139</text>
<text x="215.5" y="60.5">6</text>
<text x="215.5" y="63">7</text>
<text x="215.5" y="65.5">8</text>
<text x="219.8" y="62.1">VSS</text>
<text x="219.8" y="64.6">DTAT0</text>
<text x="117.4" y="72">TF_CD</text>
<text x="140.3" y="70.4">TF_CD</text>
<text x="155" y="70.7">R140</text>
<text x="215.5" y="70.6">9</text>
<text x="219.8" y="67.1">DTAT1</text>
<text x="219.8" y="72.2">DET1</text>
<text x="229.7" y="75" transform="rotate(-90 229.7 75)">G1</text>
<text x="242.4" y="75" transform="rotate(-90 242.4 75)">G2</text>
<text x="129.6" y="79.3">+3.3VE</text>
<text x="144.9" y="78.3">R423</text>
<text x="162.7" y="80.9">D67</text>
<text x="188.8" y="78.3">C91</text>
<text x="228.1" y="80.5" transform="rotate(-90 228.1 80.5)">10</text>
<text x="240.8" y="80.5" transform="rotate(-90 240.8 80.5)">11</text>
<text x="181.7" y="110.3">MD13</text>
<text x="112.1" y="117.7">ESP_RST</text>
<text x="127.1" y="124">R142</text>
<text x="152.5" y="124">R141</text>
<text x="179.9" y="124">1</text>
<text x="184.2" y="125.6">RST</text>
<text x="197.5" y="125.6">TXD</text>
<text x="205.1" y="124">22</text>
<text x="218.5" y="124">R143</text>
<text x="249.5" y="125.3">ESP_TX</text>
<text x="114.4" y="130.1">+3.3VE</text>
<text x="127.1" y="129.1">R145</text>
<text x="179.9" y="126.5">2</text>
<text x="179.9" y="129">3</text>
<text x="179.9" y="131.6">4</text>
<text x="184.2" y="128.1">ADC</text>
<text x="184.2" y="130.6">CH_PD</text>
<text x="195" y="130.6">GPIO5</text>
<text x="197.2" y="128.1">RXD</text>
<text x="205.1" y="131.6">19</text>
<text x="205.1" y="129">20</text>
<text x="205.1" y="126.5">21</text>
<text x="218.5" y="126.6">R144</text>
<text x="218.5" y="131.7">R147</text>
<text x="249.5" y="127.8">ESP_RX</text>
<text x="112.1" y="135.5">ESP_SCK</text>
<text x="152.5" y="134.2">R148</text>
<text x="152.5" y="136.7">R150</text>
<text x="179.9" y="134.1">5</text>
<text x="179.9" y="136.7">6</text>
<text x="184.2" y="133.2">GPIO16</text>
<text x="184.2" y="135.7">GPIO14</text>
<text x="195" y="135.7">GPIO0</text>
<text x="195" y="133.2">GPIO4</text>
<text x="205.1" y="136.7">17</text>
<text x="205.1" y="134.1">18</text>
<text x="218.5" y="134.2">R149</text>
<text x="218.5" y="136.7">R151</text>
<text x="249.5" y="132.9">ESP_TFR_RDY</text>
<text x="249.5" y="135.5">ESP_DATA_RDY</text>
<text x="289.7" y="137.8">+3.3VE</text>
<text x="112.1" y="140.5">ESP_MOSI</text>
<text x="112.4" y="138">ESP_MISO</text>
<text x="144.9" y="142.8">+3.3VE</text>
<text x="152.5" y="139.3">R152</text>
<text x="179.9" y="139.2">7</text>
<text x="179.9" y="141.7">8</text>
<text x="184.2" y="138.3">GPIO12</text>
<text x="184.2" y="140.8">GPIO13 GPIO15</text>
<text x="184.2" y="143.3">VCC</text>
<text x="195" y="138.3">GPIO2</text>
<text x="196.9" y="143.3">GND</text>
<text x="205.1" y="141.7">15</text>
<text x="205.1" y="139.2">16</text>
<text x="218.5" y="139.3">R153</text>
<text x="249.5" y="140.5">ESP_CS</text>
<text x="269.3" y="139.3">D51</text>
<text x="153" y="152">D52</text>
<text x="170.3" y="150.7">C92</text>
<text x="195.2" y="189.6">CAN_VCC</text>
<text x="129.6" y="193.9">C229</text>
<text x="170.8" y="192.1">+5V</text>
<text x="76.3" y="200.2">+5VE</text>
<text x="158.6" y="202.3">ISO_5V</text>
<text x="177.9" y="200.2">R425</text>
<text x="91.5" y="205.3">L7</text>
<text x="119" y="207.8">2</text>
<text x="123.3" y="209.4">VIN</text>
<text x="123.8" y="204.3">U60</text>
<text x="133.9" y="209.4">+VO</text>
<text x="141.6" y="207.8">4</text>
<text x="177.9" y="207.9">R426</text>
<text x="81.4" y="215.5">C230</text>
<text x="106.8" y="215.5">C231</text>
<text x="165.2" y="215.5">C232</text>
<text x="119" y="220.5">1</text>
<text x="141.6" y="220.5">3</text>
<text x="177.9" y="220.6">R427</text>
<text x="123.3" y="222.1">GND</text>
<text x="135.7" y="222.1">0V</text>
<text x="177.9" y="228.2">R428</text>
<text x="170.3" y="238.3">GND</text>
<text x="101.7" y="240.9">+5VE</text>
<text x="113.6" y="244.9">U27</text>
<text x="152" y="240.4">CAN_VCC</text>
<text x="247" y="245.9">CANH</text>
<text x="89" y="248.5">C96</text>
<text x="111.3" y="248.4">1</text>
<text x="115.7" y="250">VCCA</text>
<text x="139.8" y="250">VCCB</text>
<text x="149.2" y="248.4">8</text>
<text x="160.1" y="248.5">C93</text>
<text x="180.4" y="249.5">GND</text>
<text x="228.7" y="251">R154</text>
<text x="58.8" y="254.8">CAN_TX</text>
<text x="79.3" y="253.3">CAN_TX</text>
<text x="111.3" y="253.5">2</text>
<text x="115.7" y="255.1">TXD</text>
<text x="149.2" y="256">7</text>
<text x="195.2" y="256">1</text>
<text x="200.8" y="256.1">L6</text>
<text x="210.2" y="256">2</text>
<text x="254.1" y="256.1">D68</text>
<text x="287.1" y="256.1">J38</text>
<text x="79.3" y="263.5">CAN_RX</text>
<text x="111.3" y="263.7">3</text>
<text x="149.2" y="261.1">6</text>
<text x="195.2" y="263.7">3</text>
<text x="210.2" y="263.7">4</text>
<text x="228.7" y="261.2">C95</text>
<text x="284.1" y="263.7">1</text>
<text x="284.1" y="261.1">2</text>
<text x="284.1" y="258.6">3</text>
<text x="59" y="265">CAN_RX</text>
<text x="111.3" y="268.7">4</text>
<text x="115.7" y="265.3">RXD</text>
<text x="149.2" y="268.7">5</text>
<text x="228.7" y="266.3">R155</text>
<text x="115.7" y="270.3">GNDA</text>
<text x="139.5" y="270.3">GNDB</text>
<text x="247" y="276.4">CANL</text>
<text x="364.1" y="278.7">Design Name:</text>
<text x="363.3" y="286.9">Rev</text>
<text x="372.5" y="286.3">Page Name:</text>
<text x="408.5" y="286.6">Size</text>
<text x="338.4" y="294">Date:</text>
<text x="346.3" y="294">Monday, September 30, 2024</text>
<text x="366.6" y="288.9">A3</text>
<text x="381.8" y="289.2">ESP12_SD_CAN</text>
<text x="389.5" y="294">Sheet</text>
<text x="399.7" y="294">6</text>
<text x="406" y="294">of</text>
<text x="412.4" y="288.9">1.0</text>
<text x="414.9" y="294">18</text>
</g>
<g font-size="1.8">
<text x="44.1" y="1.9">5</text>
<text x="127" y="1.9">4</text>
<text x="210" y="1.9">3</text>
<text x="292.9" y="1.9">2</text>
<text x="375.9" y="1.9">1</text>
<text x=".7" y="40.6">D</text>
<text x="418" y="40.6">D</text>
<text x=".7" y="113.6">C</text>
<text x="418" y="113.6">C</text>
<text x=".7" y="186.6">B</text>
<text x="418" y="186.6">B</text>
<text x=".7" y="259.5">A</text>
<text x="418" y="259.5">A</text>
<text x="44.1" y="296.3">5</text>
<text x="127" y="296.3">4</text>
<text x="210" y="296.3">3</text>
<text x="292.9" y="296.3">2</text>
<text x="375.9" y="296.3">1</text>
</g>
<g font-size="1.3">
<text x="139.3" y="257">CANH</text>
<text x="139.3" y="261.3">CANL</text>
</g>
</svg>
